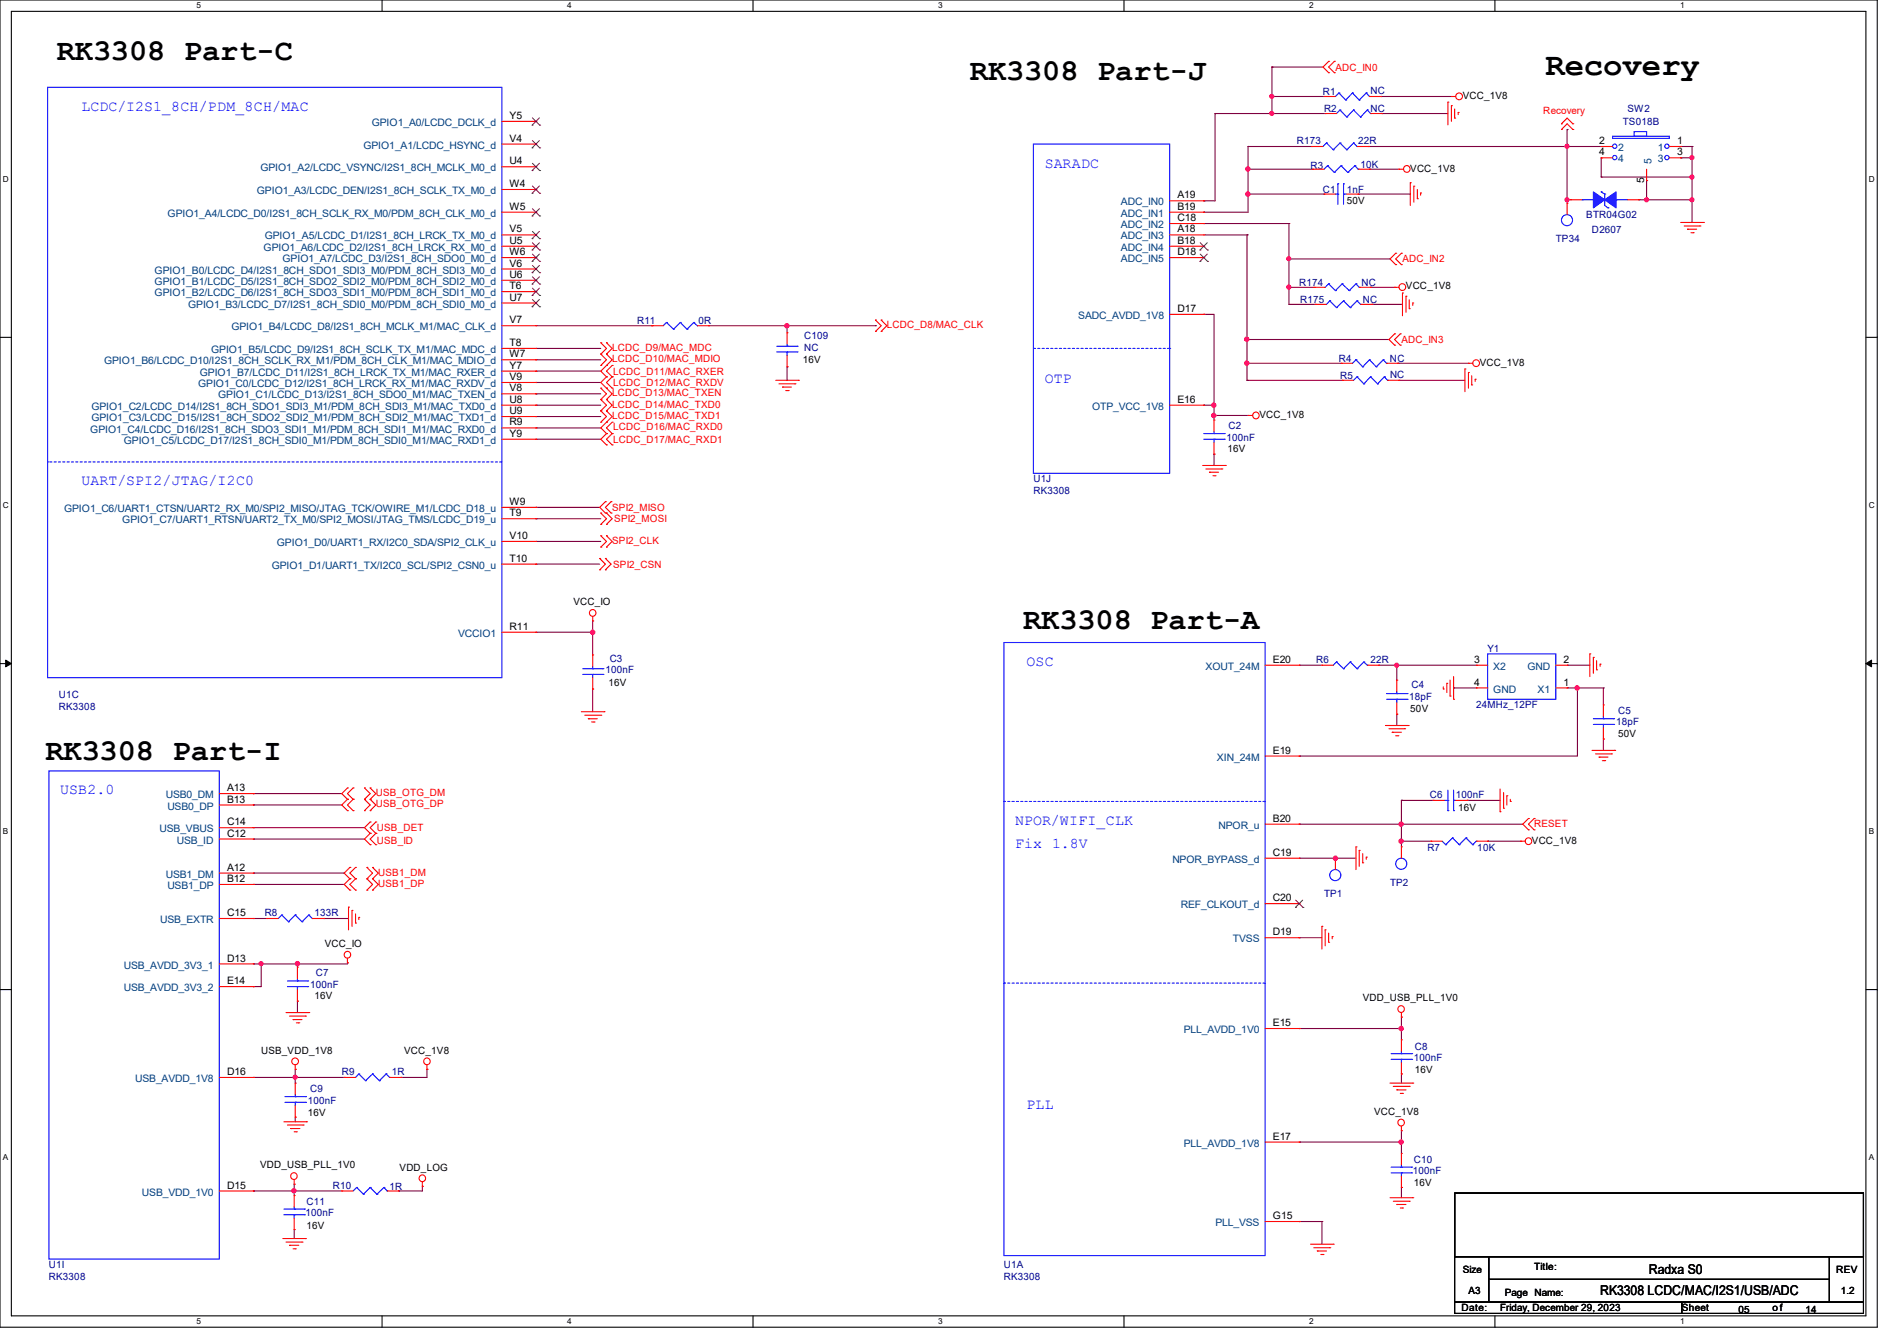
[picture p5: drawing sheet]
<svg xmlns="http://www.w3.org/2000/svg" width="297mm" height="210mm" viewBox="0 0 297 210" stroke-linecap="round" stroke-linejoin="round" font-family="sans-serif">
<path d="M0 0h293.9v207.9h-293.9zM1.8 1.8h290.3v204.3h-290.3z" fill="none" stroke="#000" stroke-width=".17"/>
<g fill="#fff">
<path d="M30.8 .2h.7v1.4h-.7z"/>
<path d="M30.8 206.2h.7v1.4h-.7z"/>
</g>
<path d="M59.8 0v1.8M59.8 206.1v1.8" fill="none" stroke="#000" stroke-width=".17"/>
<g fill="#fff">
<path d="M88.8 .2h.7v1.4h-.7z"/>
<path d="M88.8 206.2h.7v1.4h-.7z"/>
</g>
<path d="M117.9 0v1.8M117.9 206.1v1.8" fill="none" stroke="#000" stroke-width=".17"/>
<g fill="#fff">
<path d="M146.9 .2h.7v1.4h-.7z"/>
<path d="M146.9 206.2h.7v1.4h-.7z"/>
</g>
<path d="M176 0v1.8M176 206.1v1.8" fill="none" stroke="#000" stroke-width=".17"/>
<g fill="#fff">
<path d="M205 .2h.7v1.4h-.7z"/>
<path d="M205 206.2h.7v1.4h-.7z"/>
</g>
<path d="M234.1 0v1.8M234.1 206.1v1.8" fill="none" stroke="#000" stroke-width=".17"/>
<g fill="#fff">
<path d="M263.1 .2h.6v1.4h-.6z"/>
<path d="M263.1 206.2h.6v1.4h-.6z"/>
<path d="M.5 27.3h.9v1.4h-.9z"/>
<path d="M292.6 27.3h.9v1.4h-.9z"/>
<path d="M.5 78.4h.9v1.4h-.9z"/>
<path d="M292.6 78.4h.9v1.4h-.9z"/>
</g>
<path d="M0 52.8h1.8M292.1 52.8h1.8" fill="none" stroke="#000" stroke-width=".17"/>
<g fill="#fff">
<path d="M.5 129.5h.8v1.4h-.8z"/>
<path d="M292.6 129.5h.8v1.4h-.8z"/>
</g>
<path d="M0 103.9h1.8M292.1 103.9h1.8" fill="none" stroke="#000" stroke-width=".17"/>
<path d="M.9 103.4l.9 .5-.9 .5zM292.1 103.9l.9-.5v1z" fill="#000" stroke="#000" stroke-width=".16"/>
<g fill="#fff">
<path d="M.5 180.5h.8v1.4h-.8z"/>
<path d="M292.6 180.5h.8v1.4h-.8z"/>
</g>
<path d="M0 155h1.8M292.1 155h1.8M227.8 186.9h64v9.9h-64zM227.8 196.8h5.3v7.1h-5.3zM233.1 196.8h53.3v3.6h-53.3zM286.4 196.8h5.4v7.1h-5.4zM227.8 203.9h35.5v1.8h-35.5zM233.1 200.4h53.3v3.5h-53.3zM263.3 203.9h28.5v1.8h-28.5z" fill="none" stroke="#000" stroke-width=".17"/>
<g fill="none" stroke="#7f003f" stroke-width=".17">
<path d="M190.2 17.8h.1M190.2 17.8h17.3M190.2 17.8v13.7h-1.7M199.1 15.1h.1M199.1 17.8h.1M199.1 10.5h.1M199.1 15.1h8.2M199.1 10.5v7.3M199.1 10.5h8M216.2 15.1h.1M216.2 15.1h11M216.4 17.8h.1"/>
<path d="M216.4 17.8h10.3M188.5 33.2h.1M188.5 35h.1M188.5 31.5h.1M188.5 36.8h6.7M188.5 35h13.3M195.2 36.8h.1M195.2 36.8v22.8M195.4 26.5h.1M195.4 30.4h.1M195.4 22.9h.1M195.4 22.9v10.3h-6.9"/>
<path d="M195.4 30.4h11.9M195.4 26.5h10.1M195.4 22.9h10M201.8 35h.1M201.8 35v12.7M212.6 30.4h.1M212.6 30.4h8.2M214.2 22.9h.1M214.2 22.9h36.5M214.4 26.5h.1M214.4 26.5h4.6M245.4 31.3h.1"/>
<path d="M245.4 20.3h.1M245.4 22.9h.1M245.4 31.3h.5M245.4 20.3v11.5M250.7 24.7h.1M250.7 27.7h.1M250.7 24.7v3M250.7 27.7h14.2M256.6 31.3h.1M256.6 31.3h8.3M257.8 31.3h.1M257.8 28.3h.1"/>
<path d="M257.8 28.3v3M263.1 22.9h.1M263.1 24.7h.1M263.1 22.9h1.8M263.1 24.7h1.8M264.9 22.9h.1M264.9 31.3h.1M264.9 24.7h.1M264.9 27.7h.1M264.9 22.9v11.9M83.9 59.9h.1M83.9 56.3h.1"/>
<path d="M83.9 58.1h.1M83.9 54.6h.1M83.9 51h18.2M83.9 59.9h10.2M83.9 56.3h10.2M83.9 58.1h10.2M83.9 54.6h10.2M102.1 51h.1M111 51h26.1M123.2 57.4h.1M123.2 51h.1M123.2 51v1.1"/>
<path d="M123.2 57.4v2.2M137.1 51h.1M188.5 49.2h.1M188.5 49.2h1.6v16.6M195.2 56.9h.1M195.2 59.6h.1M195.2 53.2h.1M195.2 56.9h14.8M195.2 59.6h14.9M195.2 53.2h22.3M201.8 45h.1M201.8 47.7h.1"/>
<path d="M201.8 40.6h.1M201.8 47.7h4.1M201.8 45h3.9M201.8 40.6h15.8M214.6 45h.1M214.6 45h3.8M214.8 47.7h.1M214.8 47.7h4.8M218.9 56.9h.1M218.9 56.9h11M219 59.6h.1M219 59.6h10.4"/>
<path d="M83.9 68.8h.1M83.9 67h.1M83.9 65.2h.1M83.9 63.5h.1M83.9 61.7h.1M83.9 79.5h.1M83.9 68.8h10.2M83.9 67h10.2M83.9 65.2h10.2M83.9 63.5h10.2M83.9 61.7h10.2M83.9 79.5h10"/>
<path d="M188.5 63.5h.1M188.5 63.5h1.6M190.1 71.1h.1M190.1 63.5h.1M190.1 65.1h.1M190.1 71.1v1.8M190.1 65.1h5.3M83.9 99h.1M83.9 88.3h.1M83.9 84.8h.1M83.9 81.2h.1M83.9 99h8.9"/>
<path d="M83.9 88.3h10M83.9 84.8h10.2M83.9 81.2h10.2M92.8 97.2h.1M92.8 99h.1M92.8 97.2v5.4M92.8 107.9h.1M92.8 107.9v3.6M203.4 118.4h.1M203.4 104.2h.1M203.4 104.2h3.6M215.9 104.2h.1"/>
<path d="M215.9 104.2h15.2M218.7 111.8h.1M218.7 104.2h.1M218.7 104.2v2.3M218.7 111.8v1.8M227.6 107.7h.1M227.6 107.7h3.5M245.4 107.7h.1M245.4 104.2h.1M245.4 107.7h5.6M245.4 104.2h3.5M247 107.7h.1"/>
<path d="M247 107.7v10.7h-43.6M251 107.7h.1M251 115.7h.1M251 107.7v2.7M251 115.7v1.8M39.7 131.4h.1M39.7 136.7h.1M39.7 138.5h.1M39.7 124.3h.1M39.7 126.1h.1M39.7 129.6h.1M39.7 131.4h17.4"/>
<path d="M39.7 136.7h14.2M39.7 138.5h14.2M39.7 124.3h13.8M39.7 126.1h13.8M39.7 129.6h17.4M203.4 129.1h.1M203.4 134.4h.1M203.4 134.4h8.9M203.4 129.1h35M209.1 134.4h.1M219.4 131.7h.1M219.4 129.1h.1"/>
<path d="M219.4 125.3h.1M219.4 131.7h4.6M219.4 125.3v7.3M219.4 125.3h5M229.7 125.3h.1M229.7 125.3h5.2M232.9 131.7h.1M232.9 131.7h5.2M39.7 154.5h.1M39.7 143.8h.1M39.7 151h.1M39.7 143.8h2.1"/>
<path d="M40.9 151h.1M40.9 151v3.5h-1.2M46.6 156.8h.1M46.6 151h.1M46.6 151v.5M46.6 156.8v1.8M50.7 143.8h.1M50.7 143.8h3.9M54.4 150.8h.1M54.4 150.8v.2h-14.7M203.4 146.9h.1M203.4 146.9h3.6"/>
<path d="M219.4 159.3h.1M219.4 159.3v3.6M39.7 168.7h.1M39.7 168.7h14.2M46.2 175h.1M46.2 168.7h.1M46.2 167.5h.1M46.2 167.5v2.1M46.2 175v.7M62.8 168.7h.1M66.8 167.5h.1M66.8 167.5v1.2h-4"/>
<path d="M203.4 161.1h.1M203.4 178.9h.1M203.4 161.1h16M203.4 178.9h16M219.4 168.2h.1M219.4 161.1h.1M219.4 178.9h.1M219.4 177.1h.1M219.4 168.2v1.4M219.4 177.1v3.5M39.7 186.5h.1M39.7 186.5h13.8"/>
<path d="M46.1 185.5h.1M46.1 192.6h.1M46.1 186.5h.1M46.1 185.5v1.7M46.1 192.6v1.4M62.4 186.5h.1M66.1 185.8h.1M66.1 185.8v.7h-3.7M203.4 191.3h.1M203.4 191.3h3.6M207 191.3h.1M207 191.3v3.6"/>
<path d="M219.4 186h.1M219.4 186v1.6"/>
</g>
<g fill="#f0f" stroke="#f0f" stroke-width=".17">
<circle cx="92.8" cy="99" r=".34"/>
<circle cx="199.1" cy="17.8" r=".32"/>
<circle cx="195.4" cy="30.4" r=".34"/>
<circle cx="195.4" cy="26.5" r=".34"/>
<circle cx="195.2" cy="56.9" r=".34"/>
<circle cx="195.2" cy="53.1" r=".34"/>
<circle cx="199.1" cy="15.1" r=".32"/>
<circle cx="46.2" cy="168.7" r=".32"/>
<circle cx="46.6" cy="150.9" r=".34"/>
<circle cx="40.9" cy="150.9" r=".32"/>
<circle cx="46" cy="186.5" r=".34"/>
<circle cx="219.4" cy="131.7" r=".34"/>
<circle cx="219.4" cy="129.1" r=".34"/>
<circle cx="219.4" cy="161.1" r=".34"/>
<circle cx="219.4" cy="178.9" r=".34"/>
<circle cx="209.1" cy="134.4" r=".34"/>
<circle cx="246.9" cy="107.7" r=".34"/>
<circle cx="218.7" cy="104.2" r=".32"/>
<circle cx="264.9" cy="31.3" r=".32"/>
<circle cx="257.8" cy="31.3" r=".32"/>
<circle cx="264.9" cy="27.7" r=".32"/>
<circle cx="264.9" cy="24.7" r=".32"/>
<circle cx="245.3" cy="22.9" r=".32"/>
<circle cx="201.8" cy="45" r=".32"/>
<circle cx="201.8" cy="40.5" r=".32"/>
<circle cx="190" cy="63.5" r=".34"/>
<circle cx="190" cy="65.1" r=".34"/>
<circle cx="245.3" cy="31.3" r=".32"/>
<circle cx="123.2" cy="51" r=".34"/>
</g>
<g fill="none" stroke="#f00" stroke-width=".17">
<path d="M78.6 19h5.3M83.9 19h.1M207.3 15.1h.1M207.3 15.1h1.8M207.5 17.8h.1M207.5 17.8h1.8M208 9.6h.1M208 11.4h.1M208 9.6l-.9 .9 .9 .9M208.9 11.4h.1M208.9 9.6h.1M208.9 9.6l-.9 .9 .9 .9"/>
<path d="M214.4 15.1h1.8M214.6 17.8h1.8M216.2 15.1h.1M216.4 17.8h.1M226.7 16h.1M226.7 16v3.6M227.2 16.6h.1M227.2 15.1h.1M227.2 16.6v2.4M227.2 15.1h.7M227.8 18.5h.1M227.8 17.1v1.4"/>
<path d="M228.3 17.6h.1M228.3 17.6v.3M244.5 19.4h.1M244.5 19.4l.9-.9 .9 .9M246.3 19.4h.1M78.6 33.2h5.3M78.6 36.8h5.3M78.6 38.6h5.3M78.6 22.6h5.3M78.6 26.1h5.3M78.6 29.7h5.3M83.9 22.6h.1"/>
<path d="M83.9 26.1h.1M83.9 29.7h.1M83.9 33.2h.1M83.9 36.8h.1M83.9 38.6h.1M183.1 31.5h5.4M183.1 33.2h5.4M183.1 35h5.4M183.1 36.8h5.4M183.1 38.6h5.4M188.5 31.5h.1M188.5 33.2h.1"/>
<path d="M188.5 35h.1M188.5 36.8h.1M188.5 38.6h.1M205.4 22.9h.1M205.4 22.9h1.7M205.5 26.5h.1M205.5 26.5h1.8M207.3 30.4h.1M207.3 30.4h1.8M210.9 30.4h1.7M212.5 22.9h1.7M212.6 30.4h.1"/>
<path d="M212.6 26.5h1.8M214.2 22.9h.1M214.4 26.5h.1M218.5 39.7h.1M218.5 39.7l-.9 .9 .9 .8M219 26.5h.1M219 26.5h.8M219.4 39.7h.1M219.4 39.7l-.9 .9 .9 .8M220.8 28.6h.1M220.8 28.6v3.6M221.4 29.2h.1"/>
<path d="M221.4 29.2v2.5M221.9 31.1h.1M221.9 29.7v1.4M222.4 30.2h.1M222.4 30.2v.4M244.5 20.3h.1M244.5 20.3l.9-.9 .9 .9M245.4 31.8h.1M245.4 31.8v1.8M245.9 31.3h.1M245.9 31.3h1.8M246.3 20.3h.1"/>
<path d="M250.7 22.9h.1M250.7 24.7h.1M250.7 22.9h1.8M250.7 24.7h1.8M254.8 31.3h1.8M256.6 31.3h.1M257.8 28.3h.1M257.8 26.5v1.8M261.4 22.9h1.7M261.4 24.7h1.7M263.1 22.9h.1M263.1 24.7h.1"/>
<path d="M263.1 34.8h3.6M263.7 35.4h2.4M264.2 35.9h.1M264.2 35.9h1.4M264.8 36.4h.3M265.1 36.4h.1M266.1 35.4h.1M266.7 34.8h.1M78.6 51h5.3M78.6 40.3h5.3M78.6 42.1h5.3M78.6 43.9h5.3"/>
<path d="M78.6 45.7h5.3M78.6 47.5h5.3M78.6 54.6h5.3M78.6 56.3h5.3M78.6 58.1h5.3M78.6 59.9h5.3M83.9 40.3h.1M83.9 42.1h.1M83.9 43.9h.1M83.9 45.7h.1M83.9 47.5h.1M83.9 51h.1"/>
<path d="M83.9 54.6h.1M83.9 56.3h.1M83.9 58.1h.1M83.9 59.9h.1M94.1 57.2h.1M94.1 55.5h.1M94.1 53.7h.1M94.1 55.5l.9 .8-.9 .9M94.1 53.7l.9 .9-.9 .9M95 57.2h.1M95 55.5h.1M95 53.7h.1"/>
<path d="M95 59h.1M95 59l-.9 .9 1.7 1.8-.8 .9M95 55.5l.8 .8-1.7 1.8 .9 .9M95 53.7l.8 .9-.8 .9M95.8 59h.1M95.8 57.2h.1M95.8 57.2l-.8 .9 .8 .9M95.8 59l-.8 .9 .8 .9M102.1 51h.1M102.1 51h1.7M109.2 51h1.8M111 51h.1"/>
<path d="M121.5 59.6h3.5M123.2 52.1h.1M123.2 57.4h.1M123.2 52.1v1.8M123.2 55.7v1.7M125 59.6h.1M137.1 51.9h.1M137.1 50.1h.1M137.1 50.1l.9 .9-.9 .9M138 51.9h.1M138 50.1h.1M138 50.1l.9 .9-.9 .9"/>
<path d="M183.1 40.3h5.4M183.1 49.2h5.4M188.5 40.3h.1M188.5 49.2h.1M205.7 45h.1M205.7 45h1.8M205.9 47.7h.1M205.9 47.7h1.8M210 56.9h.1M210 56.9h1.8M210.1 59.6h.1M210.1 59.6h1.8"/>
<path d="M212.8 45h1.8M213 47.7h1.8M214.6 45h.1M214.8 47.7h.1M217.1 56.9h1.8M217.3 59.6h1.7M218.4 45h.1M218.4 52.3h.1M218.4 54.1h.1M218.4 45h.6M218.4 52.3l-.9 .9 .9 .9M218.5 41.4h.1"/>
<path d="M218.9 56.9h.1M219 59.6h.1M219.2 54.1h.1M219.2 52.3h.1M219.2 52.3l-.8 .9 .8 .9M219.4 41.4h.1M219.6 45.9h.1M219.6 45.9v3.5M220.1 46.4h.1M220.1 46.4v2.5M220.6 48.3h.1M220.6 46.9v1.4"/>
<path d="M221.2 47.5h.1M221.2 47.5v.3M229.4 57.8h.1M229.4 57.8v3.5M229.9 58.3h.1M229.9 56.9h.1M229.9 58.3v2.5M229.9 56.9h.7M230.4 58.8v1.5M231 59.4h.1M231 59.4v.3M78.6 63.5h5.3"/>
<path d="M78.6 61.7h5.3M78.6 65.2h5.3M78.6 67h5.3M78.6 68.8h5.3M78.6 79.5h5.3M83.9 61.7h.1M83.9 63.5h.1M83.9 65.2h.1M83.9 67h.1M83.9 68.8h.1M83.9 79.5h.1M94.1 64.3h.1"/>
<path d="M94.1 62.6h.1M94.1 60.8h.1M94.1 66.1h.1M94.1 62.6l.9 .9-.9 .8M94.1 60.8l.9 .9-.9 .9M94.1 64.3l.9 .9-.9 .9M94.8 78.6h.1M94.8 78.6l-.9 .9 .9 .8M95 64.3h.1M95 62.6h.1M95 60.8h.1M95 66.1h.1"/>
<path d="M95 67.9h.1M95 69.7h.1M95 62.6l.8 .9-.8 .8M95 64.3l.8 .9-1.7 1.8 .9 .9M95 67.9l-.9 .9 .9 .9M95.7 78.6h.1M95.7 78.6l-.9 .9 .9 .8M95.8 60.8h.1M95.8 67.9h.1M95.8 66.1h.1M95.8 69.7h.1M95.8 66.1l-.8 .9 .8 .9"/>
<path d="M95.8 67.9l-.8 .9 .8 .9M122 60.1h2.5M122.5 60.6h.1M122.5 60.6h1.4M123 61.2h.4M123.4 61.2h.1M124.5 60.1h.1M183.1 63.5h5.4M188.3 72.9h3.6M188.5 63.5h.1M188.8 73.4h2.5M189.4 74h.1"/>
<path d="M189.4 74h1.4M189.9 74.5h.3M190.1 65.8h.1M190.1 71.1h.1M190.1 65.8v1.8M190.1 69.3v1.8M190.2 74.5h.1M191.3 73.4h.1M191.9 72.9h.1M195.4 65.1h.1M195.4 65.1h.7M230.4 60.3h.1"/>
<path d="M78.6 99h5.3M78.6 81.2h5.3M78.6 84.8h5.3M78.6 88.3h5.3M83.9 99h.1M83.9 81.2h.1M83.9 84.8h.1M83.9 88.3h.1M92.8 97.2h.1M92.8 96.6v.6M93.9 89.2h.1M93.9 87.5h.1"/>
<path d="M93.9 87.5l.9 .8-.9 .9M94.1 82.1h.1M94.1 80.3h.1M94.1 85.7h.1M94.1 83.9h.1M94.1 80.3l.9 .9-.9 .9M94.1 83.9l.9 .9-.9 .9M94.8 89.2h.1M94.8 87.5h.1M94.8 80.3h.1M94.8 87.5l.9 .8-.9 .9M95 82.1h.1"/>
<path d="M95 80.3h.1M95 85.7h.1M95 83.9h.1M95 80.3l.8 .9-.8 .9M95 83.9l.8 .9-.8 .9M95.7 80.3h.1M91 111.5h3.6M91.6 112h2.5M92.1 112.6h.1M92.1 112.6h1.4M92.6 113.1h.4M92.8 102.6h.1"/>
<path d="M92.8 107.9h.1M92.8 102.6v1.8M92.8 106.1v1.8M93 113.1h.1M94.1 112h.1M94.6 111.5h.1M198.1 104.2h5.3M198.1 118.4h5.3M203.4 104.2h.1M203.4 118.4h.1M207 104.2h.1M207 104.2h1.7"/>
<path d="M214.1 104.2h1.8M215.9 104.2h.1M216.9 113.6h3.6M217.5 114.1h2.4M218 114.7h.1M218 114.7h1.4M218.5 115.2h.4M218.7 106.5h.1M218.7 111.8h.1M218.7 106.5v1.8M218.7 110.1v1.7M218.9 115.2h.1"/>
<path d="M219.9 114.1h.1M220.5 113.6h.1M226 107.9h.1M226 107.6v.3M226.5 107h.1M226.5 107v1.5M227 109h.1M227 106.5v2.5M227.6 109.5h.1M227.6 106v3.5M231.1 104.2h.1M231.1 107.7h.1"/>
<path d="M231.1 104.2h1.8M231.1 107.7h1.8M243.6 104.2h1.8M243.6 107.7h1.8M245.4 107.7h.1M245.4 104.2h.1M248.9 102.4h.1M248.9 102.4v3.6M249.3 117.5h3.5M249.5 103h.1M249.5 103v2.5M249.8 118.1h2.5"/>
<path d="M250 104.9h.1M250 103.5v1.4M250.4 118.6h.1M250.4 118.6h1.4M250.5 104h.1M250.5 104v.4M250.9 119.1h.3M251 110.4h.1M251 115.7h.1M251 110.4v1.8M251 114v1.7M251.2 119.1h.1"/>
<path d="M252.3 118.1h.1M252.8 117.5h.1M34.3 124.3h5.4M34.3 126.1h5.4M34.3 129.6h5.4M34.3 136.7h5.4M34.3 138.5h5.4M34.3 131.4h5.4M39.7 124.3h.1M39.7 126.1h.1M39.7 129.6h.1M39.7 136.7h.1"/>
<path d="M39.7 138.5h.1M39.7 131.4h.1M54.4 125.2h.1M54.4 123.4h.1M54.4 127h.1M54.4 123.4l-.9 .9 .9 .9M54.4 125.2l-.9 .9 .9 .9M54.8 139.4h.1M54.8 137.6h.1M54.8 135.8h.1M54.8 137.6l-.9 .9 .9 .9M54.8 135.8l-.9 .9 .9 .9"/>
<path d="M55.3 123.4h.1M55.3 125.2h.1M55.3 127h.1M55.3 123.4l-.9 .9 .9 .9M55.3 125.2l-.9 .9 .9 .9M55.7 137.6h.1M55.7 139.4h.1M55.7 135.8h.1M55.7 137.6l-.9 .9 .9 .9M55.7 135.8l-.9 .9 .9 .9M57.1 123.4h.1M57.1 125.2h.1"/>
<path d="M57.1 127h.1M57.1 125.2l.9 .9-.9 .9M57.1 123.4l.9 .9-.9 .9M57.4 137.6h.1M57.4 139.4h.1M57.4 135.8h.1M57.4 137.6l.9 .9-.9 .9M57.4 135.8l.9 .9-.9 .9M58 132.3h.1M58 130.5h.1M58 123.4h.1M58 125.2h.1"/>
<path d="M58 127h.1M58 128.7h.1M58 123.4l.8 .9-.8 .9M58 130.5l-.9 .9 .9 .9M58 125.2l.8 .9-.8 .9M58 128.7l-.9 .9 .9 .9M58.3 137.6h.1M58.3 139.4h.1M58.3 135.8h.1M58.3 137.6l.9 .9-.9 .9M58.3 135.8l.9 .9-.9 .9M58.8 130.5h.1"/>
<path d="M58.8 132.3h.1M58.8 128.7h.1M58.8 130.5l-.8 .9 .8 .9M58.8 128.7l-.8 .9 .8 .9M198.1 129.1h5.3M198.1 134.4h5.3M203.4 129.1h.1M203.4 134.4h.1M209.1 134.4h.1M209.1 134.4v1.8M212.3 132.6h.1M212.3 132.6v3.6"/>
<path d="M212.8 133.2h.1M212.8 133.2v2.5M213.4 135.1h.1M213.4 133.7v1.4M213.9 134.2h.1M213.9 134.2v.4M219.4 132.6h.1M219.4 132.6v1.8M224 131.7h.1M224 131.7h1.8M224.4 125.3h.1M224.4 125.3h1.7"/>
<path d="M227.9 125.3h1.8M229.7 125.3h.1M231.1 131.7h1.8M232.9 131.7h.1M234.9 127.1h.1M234.9 123.6v3.5M235.4 126.6h.1M235.4 124.1v2.5M235.9 124.6h.1M235.9 124.6v1.5M236.5 125.5h.1M236.5 125.2v.3"/>
<path d="M238.1 131.7h.1M238.1 131.7h.7M239.3 128.2h.1M239.3 130h.1M239.3 128.2l-.9 .9 .9 .9M240.2 130h.1M240.2 128.2h.1M240.2 128.2l-.9 .9 .9 .9M34.3 143.8h5.4M34.3 151h5.4M34.3 154.5h5.4M39.7 143.8h.1"/>
<path d="M39.7 151h.1M39.7 154.5h.1M41.8 143.8h.1M41.8 143.8h1.8M44.8 158.6h3.5M45.3 159.1h2.5M45.9 159.7h.1M45.9 159.7h1.4M46.6 151.5h.1M46.6 156.8h.1M46.6 151.5v1.7M46.6 155v1.8"/>
<path d="M47.8 159.1h.1M48.3 158.6h.1M48.9 143.8h1.8M50.7 143.8h.1M54.4 150.8h.1M54.4 150.1v.7M54.6 142.1h.1M54.6 142.1v3.5M55.1 142.6h.1M55.1 142.6v2.5M55.7 144.6h.1M55.7 143.1v1.5"/>
<path d="M56.2 143.7h.1M56.2 143.7v.3M198.1 146.9h5.3M198.1 141.5h5.3M203.4 146.9h.1M203.4 141.5h.1M207 145.1h.1M207 145.1v3.5M207.5 145.6h.1M207.5 145.6v2.5M208 147.6h.1M208 146.1v1.5"/>
<path d="M208.6 146.7h.1M208.6 146.7v.3M219.4 159.3h.1M219.4 158.6v.7M34.3 168.7h5.4M39.7 168.7h.1M44.5 175.7h3.5M45 176.2h2.5M45.5 176.7h.1M45.5 176.7h1.4M46.1 177.2h.3M46.2 167.5h.1"/>
<path d="M46.2 169.6h.1M46.2 175h.1M46.2 166.8v.7M46.2 169.6v1.8M46.2 173.2v1.8M46.4 177.2h.1M46.4 160.2h.4M46.8 160.2h.1M47.5 176.2h.1M48 175.7h.1M53.9 168.7h.1M53.9 168.7h1.8"/>
<path d="M61 168.7h1.8M62.8 168.7h.1M66.8 167.5h.1M66.8 166.8v.7M198.1 161.1h5.3M198.1 178.9h5.3M203.4 161.1h.1M203.4 178.9h.1M217.6 169.6h3.6M218.1 170.1h2.5M218.7 170.7h.1M218.7 170.7h1.4"/>
<path d="M219.2 171.2h.4M219.4 177.1h.1M219.4 162.9h.1M219.4 168.2h.1M219.4 162.9v1.7M219.4 166.4v1.8M219.4 176.4v.7M219.6 171.2h.1M220.6 170.1h.1M221.2 169.6h.1M34.3 186.5h5.4M39.7 186.5h.1"/>
<path d="M44.3 194h3.5M44.8 194.5h2.5M45.3 195h.1M45.3 195h1.5M45.9 195.6h.3M46.1 185.5h.1M46.1 187.2h.1M46.1 192.6h.1M46.1 184.7v.8M46.1 187.2v1.8M46.1 190.8v1.8M46.2 195.6h.1"/>
<path d="M47.3 194.5h.1M47.8 194h.1M53.5 186.5h.1M53.5 186.5h1.8M60.6 186.5h1.8M62.4 186.5h.1M66.1 185.8h.1M66.1 185.1v.7M198.1 191.3h5.3M203.4 191.3h.1M205.2 194.9h3.5M205.7 195.4h2.5"/>
<path d="M206.2 195.9h.1M206.2 195.9h1.5M206.8 196.5h.3M207.1 196.5h.1M208.2 195.4h.1M208.7 194.9h.1M217.6 187.6h3.6M218.1 188.1h2.5M218.7 188.6h.1M218.7 188.6h1.4M219.2 189.2h.4M219.4 180.6h.1"/>
<path d="M219.4 186h.1M219.4 180.6v1.8M219.4 184.2v1.8M219.6 189.2h.1M220.6 188.1h.1M221.2 187.6h.1"/>
<circle cx="228.5" cy="15.1" r=".53"/>
<circle cx="220.2" cy="26.5" r=".52"/>
<circle cx="219.6" cy="45" r=".53"/>
<circle cx="231.1" cy="56.9" r=".53"/>
<circle cx="196.6" cy="65.1" r=".52"/>
<circle cx="92.8" cy="96" r=".52"/>
<circle cx="239.3" cy="131.7" r=".52"/>
<circle cx="54.4" cy="149.5" r=".52"/>
<circle cx="219.4" cy="158" r=".52"/>
<circle cx="46.2" cy="166.2" r=".53"/>
<circle cx="66.8" cy="166.2" r=".52"/>
<circle cx="219.4" cy="175.8" r=".52"/>
<circle cx="46" cy="184.2" r=".52"/>
<circle cx="66.1" cy="184.5" r=".52"/>
</g>
<g fill="none" stroke="#00f" stroke-width=".17">
<path d="M7.5 13.7h71.1v92.4h-71.1zM209.6 14.6h.1M209.6 14.6l-.5 .5M209.6 14.6l1.1 1.1M209.8 17.2h.1M209.8 17.2l-.5 .6M209.8 17.2l1.1 1.1M210.7 15.7h.1M210.9 18.3h.1M211.8 14.6h.1M211.8 14.6l-1.1 1.1M211.8 14.6l1 1.1"/>
<path d="M211.9 17.2h.1M211.9 17.2l-1 1.1M211.9 17.2l1.1 1.1M212.8 15.7h.1M213 18.3h.1M213.9 14.6h.1M213.9 14.6l-1.1 1.1M213.9 14.6l.5 .5M214.1 17.2h.1M214.1 17.2l-1.1 1.1M214.1 17.2l.5 .6M214.4 15.1h.1"/>
<path d="M214.6 17.8h.1M161.8 22.6h21.3v51.5h-21.3zM207.7 22.4h.1M207.7 22.4l-.6 .5M207.7 22.4l1 1.1M207.9 26h.1M207.9 26l-.6 .5M207.9 26l1 1M208.7 23.5h.1M208.9 27h.1M209.1 30.4h.4M209.5 30.4h.1"/>
<path d="M209.5 28.8h.1M209.5 28.8v3.2M209.8 22.4h.1M209.8 22.4l-1.1 1.1M209.8 22.4l1.1 1.1M210 26h.1M210 26l-1.1 1M210 26l1 1M210.4 28.8h.1M210.4 30.4h.1M210.4 30.4h.5M210.4 28.8v3.2"/>
<path d="M210.9 23.5h.1M211 27h.1M211.9 22.4h.1M211.9 22.4l-1 1.1M211.9 22.4l.6 .5M212.1 26h.1M212.1 26l-1.1 1M212.1 26l.5 .5M212.5 22.9h.1M212.6 26.5h.1M247.7 31.3h.1M247.7 31.3h1.8"/>
<path d="M250.7 30.1h.1M250.7 30.1l.5 .3M251.2 30.4h.1M251.2 30.4v1.8l.6 .4M251.8 32.6h.1M252.5 21.3h8.9v.4h-8.9zM253 31.3h.1M253 31.3h1.8M255.9 20.6h1.9v.7h-1.9zM104.4 50.5h.1M104.4 50.5l-.6 .5M104.4 50.5l1.1 1.1"/>
<path d="M105.5 51.6h.1M106.5 50.5h.1M106.5 50.5l-1 1.1M106.5 50.5l1.1 1.1M107.6 51.6h.1M108.6 50.5h.1M108.6 50.5l-1 1.1M108.6 50.5l.6 .5M109.2 51h.1M121.6 55.1h3.2M121.6 54.2h3.2M123.2 54.2h.1"/>
<path d="M123.2 55.1h.1M123.2 53.9v.3M123.2 55.1v.6M124.8 55.1h.1M124.8 54.2h.1M208 44.4h.1M208 44.4l-.5 .6M208 44.4l1.1 1.1M208.2 47.1h.1M208.2 47.1l-.5 .6M208.2 47.1l1.1 1.1M209.1 45.5h.1"/>
<path d="M209.3 48.2h.1M210.1 44.4h.1M210.1 44.4l-1 1.1M210.1 44.4l1.1 1.1M210.4 47.1h.1M210.4 47.1l-1.1 1.1M210.4 47.1l1 1.1M211.2 45.5h.1M211.4 48.2h.1M212.3 44.4h.1M212.3 56.3h.1M212.3 44.4l-1.1 1.1"/>
<path d="M212.3 44.4l.5 .6M212.3 56.3l-.5 .6M212.3 56.3l1.1 1.1M212.5 47.1h.1M212.5 59h.1M212.5 47.1l-1.1 1.1M212.5 47.1l.5 .6M212.5 59l-.6 .6M212.5 59l1 1.1M212.8 45h.1M213 47.7h.1M213.4 57.4h.1"/>
<path d="M214.4 56.3h.1M214.4 56.3l-1 1.1M214.4 56.3l1.1 1.1M214.6 59h.1M214.6 59l-1.1 1.1M214.6 59l1.1 1.1M215.5 57.4h.1M216.6 56.3h.1M216.6 56.3l-1.1 1.1M216.6 56.3l.5 .6M216.7 59h.1M216.7 59l-1 1.1"/>
<path d="M216.7 59l.6 .6M217.1 56.9h.1M217.3 59.6h.1M188.5 68.8h3.2M188.5 67.9h3.2M190.1 67.9h.1M190.1 68.8h.1M190.1 67.6v.3M190.1 68.8v.5M191.7 68.8h.1M191.7 67.9h.1M213.5 60.1h.1"/>
<path d="M215.7 60.1h.1M91.2 105.6h3.2M91.2 104.7h3.2M92.8 104.7h.1M92.8 105.6h.1M92.8 104.4v.3M92.8 105.6v.5M94.4 105.6h.1M94.4 104.7h.1M157.2 100.6h40.9v96h-40.9zM209.3 103.7h.1M209.3 103.7l-.6 .5"/>
<path d="M209.3 103.7l1.1 1M210.4 104.7h.1M211.4 103.7h.1M211.4 103.7l-1 1M211.4 103.7l1.1 1M212.5 104.7h.1M213.5 103.7h.1M213.5 103.7l-1 1M213.5 103.7l.6 .5M214.1 104.2h.1M217.1 109.5h3.2M217.1 108.6h3.2"/>
<path d="M218.7 108.6h.1M218.7 109.5h.1M218.7 108.3v.3M218.7 109.5v.6M220.3 109.5h.1M220.3 108.6h.1M232.9 102.4h10.7v7.1h-10.7zM249.5 113.5h3.1M249.5 112.6h3.1M251 112.6h.1M251 113.5h.1M251 112.2v.4"/>
<path d="M251 113.5v.5M252.6 113.5h.1M252.6 112.6h.1M7.7 120.7h26.6v76.5h-26.6zM225.8 131.7l.6 .6M226.1 125.3h.6M226.4 132.3h.1M226.7 127h.1M226.7 125.3h.1M226.7 123.7v3.3M227.4 131.2h.1M227.4 131.2l-1 1.1"/>
<path d="M227.4 131.2l1.1 1.1M227.6 125.3h.1M227.6 127h.1M227.6 125.3h.3M227.6 123.7v3.3M228.5 132.3h.1M229.5 131.2h.1M229.5 131.2l-1 1.1M229.5 131.2l1.1 1.1M230.6 132.3h.1M231.1 131.7h.1M231.1 131.7l-.5 .6"/>
<path d="M44.1 143.3h.1M44.1 143.3l-.5 .5M44.1 143.3l1.1 1.1M45 154.5h3.2M45 153.6h3.2M45.2 144.4h.1M46.2 143.3h.1M46.2 143.3l-1 1.1M46.2 143.3l1.1 1.1M46.6 153.6h.1M46.6 154.5h.1M46.6 153.2v.4"/>
<path d="M46.6 154.5v.5M47.3 144.4h.1M48.2 154.5h.1M48.2 153.6h.1M48.3 143.3h.1M48.3 143.3l-1 1.1M48.3 143.3l.6 .5M48.9 143.8h.1M44.6 172.6h3.2M44.6 171.7h3.2M46.2 171.7h.1M46.2 172.6h.1"/>
<path d="M46.2 171.4v.3M46.2 172.6v.6M47.8 172.6h.1M47.8 171.7h.1M56.2 168.2h.1M56.2 168.2l-.5 .5M56.2 168.2l1 1M57.2 169.2h.1M58.3 168.2h.1M58.3 168.2l-1.1 1M58.3 168.2l1.1 1M59.4 169.2h.1"/>
<path d="M60.5 168.2h.1M60.5 168.2l-1.1 1M60.5 168.2l.5 .5M61 168.7h.1M217.8 165.9h3.2M217.8 165h3.2M219.4 165h.1M219.4 165.9h.1M219.4 164.6v.4M219.4 165.9v.5M221 165.9h.1M221 165h.1"/>
<path d="M44.5 190.2h3.2M44.5 189.4h3.2M46.1 189.4h.1M46.1 190.2h.1M46.1 189v.4M46.1 190.2v.6M47.7 190.2h.1M47.7 189.4h.1M55.8 186h.1M55.8 186l-.5 .5M55.8 186l1.1 1M56.9 187h.1"/>
<path d="M58 186h.1M58 186l-1.1 1M58 186l1 1M59 187h.1M60.1 186h.1M60.1 186l-1.1 1M60.1 186l.5 .5M60.6 186.5h.1M217.8 183.7h3.2M217.8 182.8h3.2M219.4 182.8h.1M219.4 183.7h.1"/>
<path d="M219.4 182.4v.4M219.4 183.7v.5M221 183.7h.1M221 182.8h.1"/>
<circle cx="245.3" cy="34.5" r=".87"/>
<circle cx="252.8" cy="24.7" r=".34"/>
<circle cx="252.8" cy="22.9" r=".34"/>
<circle cx="261" cy="24.7" r=".34"/>
<circle cx="261" cy="22.9" r=".34"/>
<circle cx="209.1" cy="137.1" r=".87"/>
<circle cx="219.4" cy="135.3" r=".87"/>
</g>
<path d="M161.8 54.6h21.3M183.1 54.6h.1M7.5 72.3h.1M78.6 72.3h-71.1M157.2 125.5h.1M198.1 125.5h-40.9M157.2 154h.1M198.1 154h-40.9" fill="none" stroke="#00f" stroke-width=".17" stroke-dasharray=".3 .3"/>
<g fill="none" stroke="#7f3f00" stroke-width=".16">
<path d="M83.3 19.6h.1M83.4 18.5l1.1 1.1M84.5 18.5l-1.2 1.1M84.5 19.6h.1M83.3 23.2h.1M83.3 26.7h.1M83.3 30.3h.1M83.3 33.8h.1M83.3 37.4h.1M83.3 39.2h.1M83.4 22l1.1 1.2M83.4 25.6l1.1 1.1"/>
<path d="M83.4 29.1l1.1 1.2M83.4 32.7l1.1 1.1M83.4 36.2l1.1 1.2M83.4 38l1.1 1.2M83.4 39.8l1.1 1.1M84.5 22l-1.2 1.2M84.5 25.6l-1.2 1.1M84.5 29.1l-1.2 1.2M84.5 32.7l-1.2 1.1M84.5 36.2l-1.2 1.2M84.5 38l-1.2 1.2M84.5 39.8l-1.2 1.1"/>
<path d="M84.5 23.2h.1M84.5 26.7h.1M84.5 30.3h.1M84.5 33.8h.1M84.5 37.4h.1M84.5 39.2h.1M187.9 39.2h.1M187.9 38l1.2 1.2M187.9 39.8l1.2 1.1M189 38l-1.1 1.2M189 39.8l-1.1 1.1M189.1 39.2h.1"/>
<path d="M83.3 40.9h.1M83.3 42.7h.1M83.3 44.5h.1M83.3 46.3h.1M83.3 48h.1M83.4 41.6l1.1 1.1M83.4 43.3l1.1 1.2M83.4 45.1l1.1 1.2M83.4 46.9l1.1 1.1M84.5 41.6l-1.2 1.1M84.5 43.3l-1.2 1.2M84.5 45.1l-1.2 1.2"/>
<path d="M84.5 46.9l-1.2 1.1M84.5 40.9h.1M84.5 42.7h.1M84.5 44.5h.1M84.5 46.3h.1M84.5 48h.1M187.9 40.9h.1M189.1 40.9h.1M202.8 142.1h.1M202.9 141l1.1 1.1M204 141l-1.2 1.1M204 142.1h.1"/>
</g>
<g fill="#00f" stroke="#00f" stroke-width=".17">
<path d="M251.2 31.3l1.8-1.2v2.5z" fill-rule="evenodd"/>
<path d="M249.5 30.1l1.7 1.2-1.7 1.3z" fill-rule="evenodd"/>
</g>
<text font-size="5" x="242" y="11.7">Recovery</text>
<g font-size="4.7">
<text x="8.9" y="9.4">RK3308 Part-C</text>
<text x="151.8" y="12.5">RK3308 Part-J</text>
<text x="160.2" y="98.5">RK3308 Part-A</text>
<text x="7.1" y="119">RK3308 Part-I</text>
</g>
<g font-size="2.3" fill="#00f">
<text x="12.8" y="17.4">LCDC/I2S1_8CH/PDM_8CH/MAC</text>
<text x="163.6" y="26.2">SARADC</text>
<text x="163.6" y="60">OTP</text>
<text x="12.8" y="76">UART/SPI2/JTAG/I2C0</text>
<text x="160.7" y="104.3">OSC</text>
<text x="9.4" y="124.4">USB2.0</text>
<text x="159" y="129.2">NPOR/WIFI_CLK</text>
<text x="159" y="132.8">Fix 1.8V</text>
<text x="160.7" y="173.7">PLL</text>
</g>
<g font-size="2.1">
<text x="250.5" y="202.9">RK3308 LCDC/MAC/I2S1/USB/ADC</text>
<text x="258.2" y="199.5">Radxa S0</text>
</g>
<g font-size="1.6" fill="#f00">
<text x="209.1" y="11">ADC_IN0</text>
<text x="241.6" y="17.8">Recovery</text>
<text x="219.6" y="41.1">ADC_IN2</text>
<text x="138.9" y="51.4">LCDC_D8/MAC_CLK</text>
<text x="219.4" y="53.7">ADC_IN3</text>
<text x="95.8" y="56.7">LCDC_D10/MAC_MDIO</text>
<text x="95.8" y="54.9">LCDC_D9/MAC_MDC</text>
<text x="96" y="58.7">LCDC_D11/MAC_RXER</text>
<text x="95.8" y="63.8">LCDC_D14/MAC_TXD0</text>
<text x="95.8" y="62.1">LCDC_D13/MAC_TXEN</text>
<text x="95.8" y="65.6">LCDC_D15/MAC_TXD1</text>
<text x="96" y="60.5">LCDC_D12/MAC_RXDV</text>
<text x="96" y="67.4">LCDC_D16/MAC_RXD0</text>
<text x="96" y="69.3">LCDC_D17/MAC_RXD1</text>
<text x="95.8" y="80">SPI2_MISO</text>
<text x="96.2" y="81.8">SPI2_MOSI</text>
<text x="95.8" y="85.2">SPI2_CLK</text>
<text x="96" y="88.9">SPI2_CSN</text>
<text x="58.8" y="124.7">USB_OTG_DM</text>
<text x="58.8" y="126.4">USB_OTG_DP</text>
<text x="59" y="130.2">USB_DET</text>
<text x="240.2" y="129.5">RESET</text>
<text x="59" y="132.1">USB_ID</text>
<text x="59.2" y="137.1">USB1_DM</text>
<text x="59.2" y="138.9">USB1_DP</text>
</g>
<g font-size="1.6" fill="#00007f">
<text x="207.1" y="14.9">R1</text>
<text x="207.3" y="17.6">R2</text>
<text x="214.6" y="14.8">NC</text>
<text x="214.6" y="17.6">NC</text>
<text x="254.8" y="17.6">SW2</text>
<text x="203" y="22.6">R173</text>
<text x="212.6" y="22.6">22R</text>
<text x="254.1" y="19.6">TS018B</text>
<text x="205.2" y="26.5">R3</text>
<text x="213" y="26.3">10K</text>
<text x="207.1" y="30.2">C1</text>
<text x="210.9" y="30.2">1nF</text>
<text x="248.4" y="34.2">BTR04G02</text>
<text x="243.6" y="37.9">TP34</text>
<text x="249.3" y="36.4">D2607</text>
<text x="203.4" y="44.8">R174</text>
<text x="203.6" y="47.5">R175</text>
<text x="213.2" y="44.8">NC</text>
<text x="213.4" y="47.5">NC</text>
<text x="99.7" y="50.7">R11</text>
<text x="109.3" y="50.7">0R</text>
<text x="125.9" y="53.2">C109</text>
<text x="125.9" y="54.9">NC</text>
<text x="209.6" y="56.7">R4</text>
<text x="209.8" y="59.4">R5</text>
<text x="217.6" y="56.7">NC</text>
<text x="217.6" y="59.2">NC</text>
<text x="192" y="69">100nF</text>
<text x="192.4" y="67.2">C2</text>
<text x="161.8" y="75.6">U1J</text>
<text x="161.8" y="77.3">RK3308</text>
<text x="94.8" y="105.4">100nF</text>
<text x="95.5" y="103.7">C3</text>
<text x="206.1" y="103.8">R6</text>
<text x="214.6" y="103.8">22R</text>
<text x="221" y="107.8">C4</text>
<text x="232.9" y="102.1">Y1</text>
<text x="9.2" y="109.3">U1C</text>
<text x="9.2" y="111.1">RK3308</text>
<text x="220.6" y="109.6">18pF</text>
<text x="231.1" y="111">24MHz_12PF</text>
<text x="253" y="113.6">18pF</text>
<text x="253.4" y="111.8">C5</text>
<text x="223.9" y="125">C6</text>
<text x="227.9" y="125">100nF</text>
<text x="223.5" y="133.3">R7</text>
<text x="231.3" y="133.3">10K</text>
<text x="41.4" y="143.5">R8</text>
<text x="49.2" y="143.5">133R</text>
<text x="207.3" y="140.5">TP1</text>
<text x="217.6" y="138.7">TP2</text>
<text x="48.6" y="154.7">100nF</text>
<text x="49.4" y="152.9">C7</text>
<text x="221.4" y="166.2">100nF</text>
<text x="221.5" y="164.5">C8</text>
<text x="48.2" y="172.8">100nF</text>
<text x="48.6" y="171.1">C9</text>
<text x="53.5" y="168.4">R9</text>
<text x="61.3" y="168.4">1R</text>
<text x="221.2" y="183.8">100nF</text>
<text x="221.4" y="182.1">C10</text>
<text x="47.8" y="190.5">100nF</text>
<text x="48" y="188.7">C11</text>
<text x="52.1" y="186.2">R10</text>
<text x="61" y="186.3">1R</text>
<text x="7.7" y="198.6">U1I</text>
<text x="7.7" y="200.4">RK3308</text>
<text x="157.2" y="198.6">U1A</text>
<text x="157.2" y="200.4">RK3308</text>
</g>
<g font-size="1.6">
<text x="229" y="15.5">VCC_1V8</text>
<text x="79.8" y="18.6">Y5</text>
<text x="79.8" y="22.2">V4</text>
<text x="250.4" y="22.6">2</text>
<text x="262.6" y="22.6">1</text>
<text x="79.8" y="25.7">U4</text>
<text x="79.8" y="29.3">W4</text>
<text x="220.8" y="26.9">VCC_1V8</text>
<text x="250.4" y="24.3">4</text>
<text x="257.4" y="28.6" transform="rotate(-90 257.4 28.6)">5</text>
<text x="262.6" y="24.3">3</text>
<text x="79.8" y="32.9">W5</text>
<text x="184.4" y="31.1">A19</text>
<text x="184.4" y="32.9">B19</text>
<text x="184.4" y="34.6">C18</text>
<text x="210.9" y="32">50V</text>
<text x="79.8" y="36.4">V5</text>
<text x="79.8" y="38.2">U5</text>
<text x="79.8" y="40">W6</text>
<text x="79.8" y="41.7">V6</text>
<text x="184.4" y="36.4">A18</text>
<text x="184.4" y="38.2">B18</text>
<text x="184.4" y="40">D18</text>
<text x="79.8" y="43.5">U6</text>
<text x="79.8" y="45.3">T6</text>
<text x="79.8" y="47.1">U7</text>
<text x="220.1" y="45.3">VCC_1V8</text>
<text x="79.8" y="50.6">V7</text>
<text x="184.4" y="48.9">D17</text>
<text x="79.8" y="54.2">T8</text>
<text x="79.8" y="56">W7</text>
<text x="79.8" y="57.7">Y7</text>
<text x="79.8" y="59.5">V9</text>
<text x="125.7" y="56.9">16V</text>
<text x="231.7" y="57.3">VCC_1V8</text>
<text x="79.8" y="61.3">V8</text>
<text x="79.8" y="63.1">U8</text>
<text x="79.8" y="64.9">U9</text>
<text x="184.4" y="63.1">E16</text>
<text x="197.2" y="65.4">VCC_1V8</text>
<text x="79.8" y="66.6">R9</text>
<text x="79.8" y="68.4">Y9</text>
<text x="192.2" y="70.8">16V</text>
<text x="79.8" y="79.1">W9</text>
<text x="79.8" y="80.9">T9</text>
<text x="79.8" y="84.4">V10</text>
<text x="79.8" y="88">T10</text>
<text x="89.8" y="94.8">VCC_IO</text>
<text x="79.8" y="98.6">R11</text>
<text x="95.3" y="107.4">16V</text>
<text x="199.3" y="103.8">E20</text>
<text x="230.8" y="103.8">3</text>
<text x="230.8" y="107.4">4</text>
<text x="244.8" y="107.4">1</text>
<text x="244.8" y="103.8">2</text>
<text x="220.8" y="111.5">50V</text>
<text x="199.3" y="118">E19</text>
<text x="253.4" y="115.4">50V</text>
<text x="35.6" y="123.9">A13</text>
<text x="35.6" y="125.7">B13</text>
<text x="35.6" y="129.2">C14</text>
<text x="35.6" y="131">C12</text>
<text x="199.3" y="128.7">B20</text>
<text x="228.3" y="127">16V</text>
<text x="35.6" y="136.4">A12</text>
<text x="199.3" y="134">C19</text>
<text x="239.9" y="132.1">VCC_1V8</text>
<text x="35.6" y="138.1">B12</text>
<text x="35.6" y="143.5">C15</text>
<text x="199.3" y="141.1">C20</text>
<text x="50.8" y="148.3">VCC_IO</text>
<text x="199.3" y="146.5">D19</text>
<text x="35.6" y="150.6">D13</text>
<text x="35.6" y="154.1">E14</text>
<text x="49.2" y="156.5">16V</text>
<text x="199.3" y="160.7">E15</text>
<text x="213.4" y="156.8">VDD_USB_PLL_1V0</text>
<text x="40.9" y="165">USB_VDD_1V8</text>
<text x="63.3" y="165">VCC_1V8</text>
<text x="35.6" y="168.4">D16</text>
<text x="221.5" y="168">16V</text>
<text x="48.2" y="174.8">16V</text>
<text x="199.3" y="178.5">E17</text>
<text x="215.1" y="174.6">VCC_1V8</text>
<text x="40.7" y="183">VDD_USB_PLL_1V0</text>
<text x="62.6" y="183.3">VDD_LOG</text>
<text x="221.4" y="185.8">16V</text>
<text x="35.6" y="186.1">D15</text>
<text x="199.3" y="190.9">G15</text>
<text x="48" y="192.4">16V</text>
<text x="229" y="199.3">Size</text>
<text x="229.9" y="202.7">A3</text>
<text x="235.6" y="202.9">Page Name:</text>
<text x="240.2" y="199">Title:</text>
<text x="287.5" y="199.3">REV</text>
<text x="288.2" y="202.7">1.2</text>
<text x="228.8" y="205.4">Date:</text>
<text x="234.9" y="205.4">Friday, December 29, 2023</text>
<text x="263.3" y="205.4">Sheet</text>
<text x="272.2" y="205.6">05</text>
<text x="277.5" y="205.4">o f</text>
<text x="282.7" y="205.6">14</text>
</g>
<g font-size="1.6" fill="#003f7f">
<text x="56.9" y="23.3">GPIO1_A1/LCDC_HSYNC_d</text>
<text x="58.2" y="19.7">GPIO1_A0/LCDC_DCLK_d</text>
<text x="253.4" y="23.7">2</text>
<text x="259.6" y="23.7">1</text>
<text x="40.8" y="26.8">GPIO1_A2/LCDC_VSYNC/I2S1_8CH_MCLK_M0_d</text>
<text x="253.4" y="25.4">4</text>
<text x="258.6" y="25.6" transform="rotate(-90 258.6 25.6)">5</text>
<text x="259.6" y="25.4">3</text>
<text x="26.2" y="34">GPIO1_A4/LCDC_D0/I2S1_8CH_SCLK_RX_M0/PDM_8CH_CLK_M0_d</text>
<text x="40.2" y="30.4">GPIO1_A3/LCDC_DEN/I2S1_8CH_SCLK_TX_M0_d</text>
<text x="175.5" y="32.2">ADC_IN0</text>
<text x="175.5" y="34">ADC_IN1</text>
<text x="175.5" y="35.7">ADC_IN2</text>
<text x="41.3" y="39.3">GPIO1_A6/LCDC_D2/I2S1_8CH_LRCK_RX_M0_d</text>
<text x="41.4" y="37.5">GPIO1_A5/LCDC_D1/I2S1_8CH_LRCK_TX_M0_d</text>
<text x="44.2" y="41.1">GPIO1_A7/LCDC_D3/I2S1_8CH_SDO0_M0_d</text>
<text x="175.5" y="37.5">ADC_IN3</text>
<text x="175.5" y="39.3">ADC_IN4</text>
<text x="175.5" y="41.1">ADC_IN5</text>
<text x="24.2" y="42.8">GPIO1_B0/LCDC_D4/I2S1_8CH_SDO1_SDI3_M0/PDM_8CH_SDI3_M0_d</text>
<text x="24.2" y="44.6">GPIO1_B1/LCDC_D5/I2S1_8CH_SDO2_SDI2_M0/PDM_8CH_SDI2_M0_d</text>
<text x="24.2" y="46.4">GPIO1_B2/LCDC_D6/I2S1_8CH_SDO3_SDI1_M0/PDM_8CH_SDI1_M0_d</text>
<text x="29.5" y="48.2">GPIO1_B3/LCDC_D7/I2S1_8CH_SDI0_M0/PDM_8CH_SDI0_M0_d</text>
<text x="36.2" y="51.7">GPIO1_B4/LCDC_D8/I2S1_8CH_MCLK_M1/MAC_CLK_d</text>
<text x="168.8" y="50">SADC_AVDD_1V8</text>
<text x="16.3" y="57.1">GPIO1_B6/LCDC_D10/I2S1_8CH_SCLK_RX_M1/PDM_8CH_CLK_M1/MAC_MDIO_d</text>
<text x="31.3" y="58.8">GPIO1_B7/LCDC_D11/I2S1_8CH_LRCK_TX_M1/MAC_RXER_d</text>
<text x="33.1" y="55.3">GPIO1_B5/LCDC_D9/I2S1_8CH_SCLK_TX_M1/MAC_MDC_d</text>
<text x="14.3" y="64.2">GPIO1_C2/LCDC_D14/I2S1_8CH_SDO1_SDI3_M1/PDM_8CH_SDI3_M1/MAC_TXD0_d</text>
<text x="14.3" y="66">GPIO1_C3/LCDC_D15/I2S1_8CH_SDO2_SDI2_M1/PDM_8CH_SDI2_M1/MAC_TXD1_d</text>
<text x="31" y="60.6">GPIO1_C0/LCDC_D12/I2S1_8CH_LRCK_RX_M1/MAC_RXDV_d</text>
<text x="34.2" y="62.4">GPIO1_C1/LCDC_D13/I2S1_8CH_SDO0_M1/MAC_TXEN_d</text>
<text x="171" y="64.2">OTP_VCC_1V8</text>
<text x="14.1" y="67.7">GPIO1_C4/LCDC_D16/I2S1_8CH_SDO3_SDI1_M1/PDM_8CH_SDI1_M1/MAC_RXD0_d</text>
<text x="19.4" y="69.5">GPIO1_C5/LCDC_D17/I2S1_8CH_SDI0_M1/PDM_8CH_SDI0_M1/MAC_RXD1_d</text>
<text x="10" y="80.2">GPIO1_C6/UART1_CTSN/UART2_RX_M0/SPI2_MISO/JTAG_TCK/OWIRE_M1/LCDC_D18_u</text>
<text x="19.1" y="82">GPIO1_C7/UART1_RTSN/UART2_TX_M0/SPI2_MOSI/JTAG_TMS/LCDC_D19_u</text>
<text x="42.5" y="89.1">GPIO1_D1/UART1_TX/I2C0_SCL/SPI2_CSN0_u</text>
<text x="43.3" y="85.5">GPIO1_D0/UART1_RX/I2C0_SDA/SPI2_CLK_u</text>
<text x="71.7" y="99.7">VCCIO1</text>
<text x="188.8" y="104.9">XOUT_24M</text>
<text x="233.8" y="104.9">X2</text>
<text x="239.1" y="104.9">GND</text>
<text x="233.8" y="108.5">GND</text>
<text x="240.7" y="108.5">X1</text>
<text x="190.5" y="119.1">XIN_24M</text>
<text x="25.9" y="125">USB0_DM</text>
<text x="25" y="130.3">USB_VBUS</text>
<text x="26.2" y="126.8">USB0_DP</text>
<text x="190.8" y="129.8">NPOR_u</text>
<text x="25.9" y="137.5">USB1_DM</text>
<text x="27.7" y="132.1">USB_ID</text>
<text x="183.6" y="135.1">NPOR_BYPASS_d</text>
<text x="26.2" y="139.2">USB1_DP</text>
<text x="184.9" y="142.2">REF_CLKOUT_d</text>
<text x="25.1" y="144.6">USB_EXTR</text>
<text x="193" y="147.6">TVSS</text>
<text x="19.4" y="151.7">USB_AVDD_3V3_1</text>
<text x="19.4" y="155.2">USB_AVDD_3V3_2</text>
<text x="185.3" y="161.8">PLL_AVDD_1V0</text>
<text x="21.2" y="169.5">USB_AVDD_1V8</text>
<text x="185.3" y="179.6">PLL_AVDD_1V8</text>
<text x="22.2" y="187.2">USB_VDD_1V0</text>
<text x="190.3" y="192">PLL_VSS</text>
</g>
<g font-size="1.3">
<text x="30.8" y="1.3">5</text>
<text x="88.8" y="1.3">4</text>
<text x="146.9" y="1.3">3</text>
<text x="205" y="1.3">2</text>
<text x="263.1" y="1.3">1</text>
<text x=".5" y="28.4">D</text>
<text x="292.6" y="28.4">D</text>
<text x=".5" y="79.5">C</text>
<text x="292.6" y="79.5">C</text>
<text x=".5" y="130.6">B</text>
<text x="292.6" y="130.6">B</text>
<text x=".5" y="181.7">A</text>
<text x="292.6" y="181.7">A</text>
<text x="30.8" y="207.4">5</text>
<text x="88.8" y="207.4">4</text>
<text x="146.9" y="207.4">3</text>
<text x="205" y="207.4">2</text>
<text x="263.1" y="207.4">1</text>
</g>
</svg>
